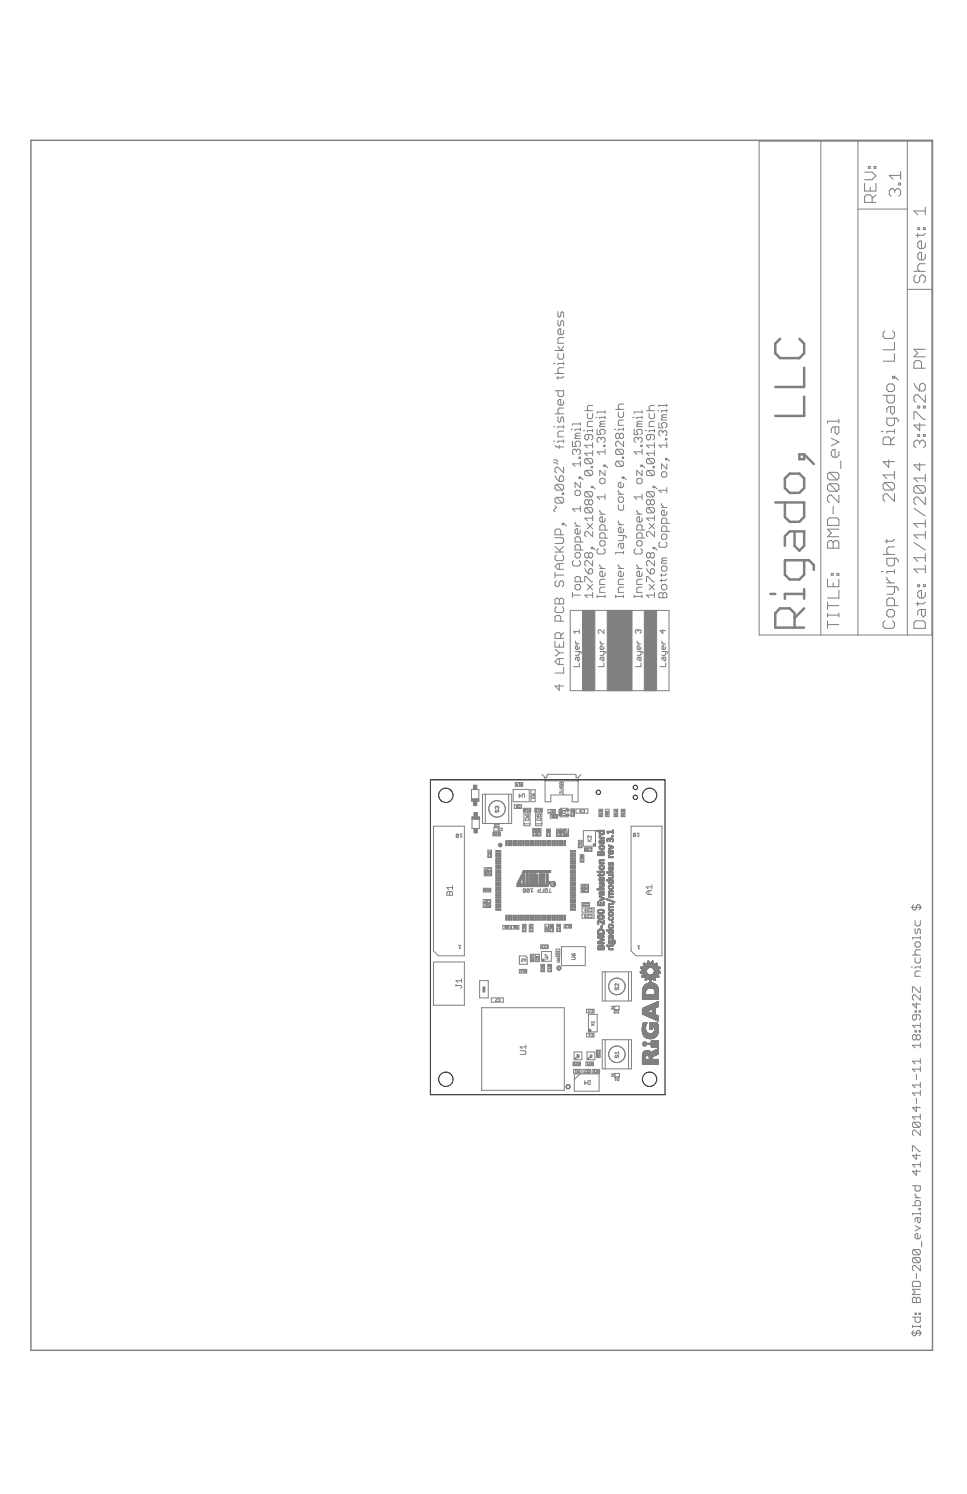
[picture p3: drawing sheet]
<svg xmlns="http://www.w3.org/2000/svg" width="279mm" height="432mm" viewBox="0 0 279 432" stroke-linecap="round" stroke-linejoin="round" font-family="sans-serif">
<g fill="none" stroke="#808080" stroke-width=".29">
<path d="M219.3 40.8h50v142.7h-50zM237.2 40.8v142.7M247.9 40.8v142.7M262.1 40.8v142.7M247.9 60.4h14.2M262.1 83.6h7.2M164.8 176.4h28.5v23.2h-28.5zM125.2 238.8h9v37.4h-7.5l-1.5-1.4zM139.4 238v-8.4h7.6v8.4M140.2 229.6v8.2M147.8 229.6v8.4M153.4 228.3h1.2v3.4h-1.2"/>
<path d="M154.1 229.4l.3 .4-.4 .2M154.3 230.2l.1 .4-.6 .1M157.5 225.7h9.5M158.2 223.9h8.2l.1 .8h.5v7h-1.7v-1.9h-6.1v1.9h-1.7v-7h.5zM158.3 234h2.2v1h-2.2zM159 235.4h2.1v1.1h-2.1zM159.4 234.1l-.6 .7 .6 .1M159.6 234.1l.3 .3M159.6 235.9v.4l.4-.1-.1-.3M159.6 235.9v-.4l.4 .1-.1 .3M159.6 235.9h.3M160.1 234.1v.8l-.5-.1 .1-.4h.4"/>
<path d="M160.3 235.5l.2 .3M160.8 239.6h1.1v2.1h-1.1zM160.8 235.5v.8l-.5-.1 .1-.4h.4M161 239.9l.3 .4M161.3 240l.2-.1 .1 .3-.3 .1zM161.8 229.2h.8l.2 .1-.2 .4M161.8 228l1 .2-.2 .5h-.8M161.8 229v.3M161.9 236h2.2M161.9 233.7h2.2M161.9 226l.3 .2 .4-.2 .2 .7h-1zM161.9 227l-.1 .2 .1 .5 .3-.2 .2-.5 .4 .2-.2 .5"/>
<path d="M162 239.6h1.1v2.1h-1.1zM162.2 239.9v.4h.3l-.1-.3 .4-.1v.4M162.2 226.2v.5M162.5 235.1l.9 .2-.2 .4h-.7M163 234.4l.1-.2 .3 .2-.2 .4M163 234.4l-.2-.2-.3 .2 .2 .4M163 234.4v.1M163.2 239.6h1.1v2.1h-1.1zM164.1 234.6v.5M166.4 233.8h3.5v1.2h-3.5M167.7 234.4h.1M167.7 234.4v.4l.4-.1"/>
<path d="M168.1 234.1l-.4-.1v.4M168.4 234.1h.5v.6h-.5M179.5 233.9h1.1v2.1h-1.1zM179.8 234.2l.5 .1-.1 .3M179.8 234.2l-.1 .3 .5 .1M179.8 234.2l.4 .4M180.1 235.9v-.3l-.3-.1-.1 .4h.6M180.3 235.1h-.6l.2 .2M180.3 235.5l-.2 .2M180.3 234.8v.5M131.8 241.9l.5 .1M132.3 241.1l-.5 .1v.7"/>
<path d="M132.5 241.2l-.7 .7M139.6 260h2.2v1h-2.2zM139.7 256.7h2.1v1.1h-2.1zM139.9 250.8h2.1v1h-2.1zM139.9 252.1h2.1v1h-2.1zM140 256.9l.4 .1v.3h-.4zM140.3 252.6v-.3l.3 .1-.1 .2M140.3 252.6v.3l.3-.1-.1-.2M140.3 252.6h.2M140.4 257.3l-.5 .3M140.6 256.9h.4l-.4 .5 .1 .2 .3-.1M140.6 251l-.4 .5 .4 .1"/>
<path d="M140.8 252.3h.5l-.5 .4 .1 .2 .4-.1M140.8 251h.5l-.5 .4 .1 .2 .4-.1M141.2 256.9l.3 .3M141.5 251.1h.4v.4h-.4M141.5 252.3l.2 .2M141.7 256.9v.7h-.3l-.2-.3 .5-.1M141.9 252.3v.6l-.4-.1 .1-.3h.3M161.1 241.2v.4h.4v-.4M161.3 240.6h.3l-.1 .4M161.3 240.6h-.3l.1 .4M161.3 240.6v.1M162.3 241.2v.4l.6-.1-.1-.3"/>
<path d="M162.9 240.5v.5l-.5-.5-.2 .1 .1 .4M163.4 240.3v-.4l.7 .4M163.9 241.6l-.2-.4-.3 .1v.3h.7M164.1 241.2l-.2 .2M164.1 240.7h-.7l.2 .3M164.1 240.5v.5M167.6 247h1.1v2.2h-1.1zM167.9 256.8h2.1v1.1h-2.1zM167.9 255.6h2.1v1h-2.1zM168 248.6v.4l.5-.1-.1-.3M168.2 247.4h.3l-.1 .3-.2-.1M168.2 248.1h.3l-.1 .3"/>
<path d="M168.2 247.4h-.3l.1 .3 .2-.1M168.2 247.4v.2M168.2 248.1v.1M168.2 255.8h.4l-.4 .5h.4M168.2 248.1h-.3l.1 .3M168.6 240.1h3.5v4.5h-3.5zM168.6 257.2h-.4v.4l.3 .1 .1-.2-.4-.1M168.8 257h.4l-.4 .5 .1 .2 .3-.1M168.9 245h2.1v1.1h-2.1zM168.9 256.1v.3l.3-.1M168.9 256.1h.1M169.2 255.9l-.3-.1v.3"/>
<path d="M169.5 255.9h.4l-.1 .5-.3-.1M169.5 257.2h.4v.4h-.4M169.6 245.3l-.1 .6-.3-.2M169.6 245.3l-.3-.1-.1 .5M169.6 245.3l-.4 .4M169.8 242.6l1 .7M169.8 245.2h.4l-.4 .5h.4M170.5 245.3h.4l-.1 .6-.3-.2M170.8 242.6l-1 .7M170.8 241.6v.7l-.7-.7-.3 .1 .2 .6M125.2 278h9v12.5h-9zM132.5 273.2h.6"/>
<path d="M132.8 273.2v1l.3-.3M139.6 261.2h2.2v1.1h-2.2zM140.3 260.2l-.4 .5 .4 .1M140.3 261.5l-.4 .5 .4 .1M140.6 261.5h.4l-.4 .4 .1 .2 .3-.1M140.7 260.5v.3l.3-.1M140.7 260.5h.1M141 260.3l-.3-.1v.3M141.2 260.3h.4v.4h-.4M141.2 261.5l.2 .2M141.6 261.5v.6h-.3l-.1-.3 .4-.1M145.3 267.5v1h2.1"/>
<path d="M146.3 267.8h-.4l.1 .3 .3-.1v.3h-.4M146.6 267.7l.2 .2M146.7 267.9v.4M150.9 267.1h1.1v2.2h-1.1M151.2 267.4l.3 .5M151.3 268.8v.4l.5-.1-.1-.3M151.5 267.5l.2-.1 .1 .4-.3 .1zM151.8 268.1v.4l-.5-.4v.4M153.2 275.8h1.1v2.1h-1.1M153.5 277.8h.6M153.5 277.5l.3-.1 .1 .4M153.5 277.1l.1 .1"/>
<path d="M153.8 276.1v.4l-.3-.3h.6M154 267.1h-1.1v2.2h1.1M154.1 277.4l-.2 .2M154.1 276.7v.5l-.4-.5-.2 .2M162.2 273.6h6.9v5.5h-6.9zM163 267.2h2.1v1h-2.1zM163.7 267.4l-.4 .4 .1 .2 .3-.1M164 267.4h.4M164.2 267.4v.6l.2-.2M164.6 267.4l.2 .2M165 267.4v.6h-.3l-.1-.3 .4-.1M168.1 260.9h2.2v1h-2.2z"/>
<path d="M168.4 261.1h.4l-.4 .4 .1 .2 .3-.1M169.1 261.1h.4l-.4 .4 .1 .2 .3-.1M169.1 262.6v.8l.4-.4h-.5M169.1 264.8v.4l.4-.1M169.1 264.8h.1M169.5 264.5l-.4-.1v.4M169.7 261.2h.5l-.1 .5-.4-.1M169.8 264.4h.5l-.5 .7h.5M169.8 262.6h.5l-.5 .5 .1 .3 .4-.1M170.5 262.8l.2-.2 .4 .2-.2 .6-.4-.1M170.5 264.5h.6l-.2 .7-.4-.1M171.6 262.4h-3.4v1.2h3.4"/>
<path d="M171.6 264.2h-3.4v1.2h3.4M183.8 276.2l-1.5-1.4v-36h9v37.4M184.2 273.4h.6M184.5 273.4v.9l.3-.3M138.6 283.4v5M139.2 291.3h23.8v23.8h-23.8zM141.1 283.4v5M142 288.4h3.4v1.2h-3.4zM143.7 288.6l-.6 .7 .6 .1M143.9 288.8l.2-.2 .3 .2-.1 .6-.4-.1M165.9 310.4h7.2v5h-7.2zM167.6 310.4l-1.7 1.6"/>
<path d="M172.3 303.5h1.1v2.1h-1.1M174.9 300.5v8.4h7.6M181.6 300.6v8.3M182.5 300.5h-8.5v8.4"/>
</g>
<path d="M242.9 133.2v2.2M156.6 223.9l.9 .8M167.9 223.9l-.9 .8" fill="none" stroke="#808080" stroke-width=".3"/>
<g fill="#808080" stroke="#808080" stroke-width=".29">
<path d="M163.6 234h.8v.4h-.8z"/>
<path d="M163.6 235.4h.8v.4h-.8z"/>
<path d="M161.5 234h.8v.4h-.8z"/>
<path d="M161.5 234.7h.8v.4h-.8z"/>
<path d="M161.5 235.4h.8v.4h-.8z"/>
<path d="M151 264.5h.4v1.5h-.4z"/>
<path d="M151.7 264.5h.4v1.5h-.4z"/>
<path d="M152.4 264.5h.5v1.5h-.5z"/>
<path d="M163 242.9h.4v1.5h-.4z"/>
<path d="M162.3 242.9h.4v1.5h-.4z"/>
<path d="M161.6 242.9h.4v1.5h-.4z"/>
<path d="M160.9 242.9h.4v1.5h-.4z"/>
<path d="M160.2 242.9h.4v1.5h-.4z"/>
<path d="M159.5 242.9h.4v1.5h-.4z"/>
<path d="M158.7 242.9h.5v1.5h-.5z"/>
<path d="M158.1 242.9h.4v1.5h-.4z"/>
<path d="M157.4 242.9h.4v1.5h-.4z"/>
<path d="M156.7 242.9h.4v1.5h-.4z"/>
<path d="M156 242.9h.4v1.5h-.4z"/>
<path d="M155.2 242.9h.5v1.5h-.5z"/>
<path d="M154.5 242.9h.5v1.5h-.5z"/>
<path d="M153.8 242.9h.5v1.5h-.5z"/>
<path d="M153.1 242.9h.5v1.5h-.5z"/>
<path d="M152.4 242.9h.5v1.5h-.5z"/>
<path d="M151.7 242.9h.4v1.5h-.4z"/>
<path d="M151 242.9h.4v1.5h-.4z"/>
<path d="M150.3 242.9h.4v1.5h-.4z"/>
<path d="M149.6 242.9h.5v1.5h-.5z"/>
<path d="M148.9 242.9h.5v1.5h-.5z"/>
<path d="M136.9 234.8h1v1.3h-1z"/>
<path d="M168.3 176.4h3.6v23.2h-3.6z"/>
<path d="M175.5 176.4h7.1v23.2h-7.1z"/>
<path d="M186.2 176.4h3.5v23.2h-3.5z"/>
</g>
<g fill="none" stroke="#000" stroke-width=".29">
<path d="M124.4 225.4h67.8v91h-67.8z"/>
<circle cx="128.8" cy="311.9" r="2.07"/>
</g>
<path d="M8.9 40.6h260.5v349.7h-260.5z" fill="none" stroke="#808080" stroke-width=".42"/>
<text font-size="13.7" fill="#808080" x="159" y="262.7" transform="rotate(-90 159 262.7)">i</text>
<text font-size="12.5" fill="#808080" x="140.7" y="241" transform="rotate(-90 140.7 241)">-</text>
<text font-size="11.9" fill="#808080" x="232.3" y="182.9" transform="rotate(-90 232.3 182.9)">Riqado= LLC</text>
<text font-size="11" fill="#808080" x="145.1" y="245.9" transform="rotate(-90 145.1 245.9)">.</text>
<text font-size="8" x="130.9" y="232.3" transform="rotate(-90 130.9 232.3)">o</text>
<text font-size="7.8" fill="#808080" x="190.8" y="308.2" transform="rotate(-90 190.8 308.2)">RiGADO</text>
<text font-size="7" fill="#808080" x="160.5" y="258.3" transform="rotate(-90 160.5 258.3)">ls</text>
<text font-size="6.8" fill="#808080" x="180.7" y="287.6" transform="rotate(-90 180.7 287.6)">©</text>
<g font-size="5.9">
<text x="189.8" y="232.2" transform="rotate(-90 189.8 232.2)">O</text>
<text x="190" y="314.3" transform="rotate(-90 190 314.3)">O</text>
</g>
<text font-size="5.8" fill="#808080" x="159.4" y="270.3" transform="rotate(-90 159.4 270.3)">i|</text>
<text font-size="5.5" fill="#808080" x="258.5" y="182.1" transform="rotate(-90 258.5 182.1)">Copyright</text>
<text font-size="5.3" fill="#808080" x="145" y="236.6" transform="rotate(-90 145 236.6)">0)</text>
<text font-size="5.2" fill="#808080" x="172.2" y="311.5" transform="rotate(-90 172.2 311.5)">|</text>
<text font-size="5.1" fill="#808080" x="267.5" y="63.2" transform="rotate(-90 267.5 63.2)">1</text>
<g font-size="5" fill="#808080">
<text x="267.5" y="106.9" transform="rotate(-90 267.5 106.9)">PM</text>
<text x="242.5" y="132.6" transform="rotate(-90 242.5 132.6)">eval</text>
<text x="242.5" y="159" transform="rotate(-90 242.5 159)">BMD-200</text>
</g>
<g font-size="4.9" fill="#808080">
<text x="260.3" y="57.1" transform="rotate(-90 260.3 57.1)">3.1</text>
<text x="258.5" y="145.3" transform="rotate(-90 258.5 145.3)">2014 Rigado, LLC</text>
<text x="267.5" y="166.4" transform="rotate(-90 267.5 166.4)">11/11/2014</text>
<text x="242.5" y="181.9" transform="rotate(-90 242.5 181.9)">TITLES</text>
</g>
<text font-size="4.5" fill="#808080" x="149.4" y="267.3" transform="rotate(-90 149.4 267.3)">I</text>
<g font-size="4.4" fill="#808080">
<text x="163" y="136.9" transform="rotate(-90 163 136.9)">2&quot; finished thickness</text>
<text x="159.4" y="281.1" transform="rotate(-90 159.4 281.1)">3E0</text>
<text x="179" y="307.5" transform="rotate(-90 179 307.5)">(7)</text>
</g>
<g font-size="4.2" fill="#808080">
<text x="267" y="82.1" transform="rotate(-90 267 82.1)">Sheet;</text>
<text x="266.9" y="129.8" transform="rotate(-90 266.9 129.8)">3;47;26</text>
<text x="266.9" y="182.2" transform="rotate(-90 266.9 182.2)">Date;</text>
<text x="138.4" y="233.2" transform="rotate(-90 138.4 233.2)">-o</text>
</g>
<g font-size="4.1" fill="#808080">
<text x="252.7" y="59.1" transform="rotate(-90 252.7 59.1)">REU;</text>
<text x="185.6" y="131.9" transform="rotate(-90 185.6 131.9)">1.35mil</text>
</g>
<g font-size="4" fill="#808080">
<text x="151" y="233.8" transform="rotate(-90 151 233.8)">-IT]!</text>
<text x="156.7" y="242.1" transform="rotate(-90 156.7 242.1)">lull</text>
<text x="162.9" y="266.2" transform="rotate(-90 162.9 266.2)">=</text>
<text x="266" y="282.6" transform="rotate(-90 266 282.6)">nicholsc</text>
<text x="172.3" y="300.2" transform="rotate(-90 172.3 300.2)">IfnnB</text>
</g>
<g font-size="3.8" fill="#808080">
<text x="171.6" y="173.4" transform="rotate(-90 171.6 173.4)">1x7628, 2x1080, 0.0119inch</text>
<text x="162.9" y="179.9" transform="rotate(-90 162.9 179.9)">PCB STACKUP,</text>
<text x="172" y="308.6" transform="rotate(-90 172 308.6)">IB</text>
</g>
<g font-size="3.7" fill="#808080">
<text x="162.9" y="145.7" transform="rotate(-90 162.9 145.7)">0.06</text>
<text x="180.5" y="147.8" transform="rotate(-90 180.5 147.8)">core, 0.028inch</text>
<text x="189.4" y="173.4" transform="rotate(-90 189.4 173.4)">1x7628, 2x1080, 0.0119inch</text>
<text x="162.9" y="199.8" transform="rotate(-90 162.9 199.8)">6 LAYER</text>
<text x="168.2" y="310.8" transform="rotate(-90 168.2 310.8)">100</text>
</g>
<g font-size="3.6" fill="#808080">
<text x="175" y="160.4" transform="rotate(-90 175 160.4)">Copper 1 oz, 1.35mil</text>
<text x="180.3" y="160.5" transform="rotate(-90 180.3 160.5)">layer</text>
<text x="167.9" y="163.9" transform="rotate(-90 167.9 163.9)">Copper 1 oz, 1.35mil</text>
<text x="167.9" y="173" transform="rotate(-90 167.9 173)">Top</text>
<text x="180.3" y="173.3" transform="rotate(-90 180.3 173.3)">Inner</text>
<text x="266" y="263.3" transform="rotate(-90 266 263.3)">$</text>
<text x="266" y="386.3" transform="rotate(-90 266 386.3)">$Id:</text>
</g>
<g font-size="3.5" fill="#808080">
<text x="185.7" y="160.4" transform="rotate(-90 185.7 160.4)">Copper 1 oz,</text>
<text x="174.9" y="173.3" transform="rotate(-90 174.9 173.3)">Inner</text>
<text x="185.6" y="173.3" transform="rotate(-90 185.6 173.3)">Inner</text>
<text x="192.7" y="173.2" transform="rotate(-90 192.7 173.2)">Bottom Copper 1 oz, 1.35mil</text>
<text x="153" y="232" transform="rotate(-90 153 232)">0J</text>
<text x="266" y="303.4" transform="rotate(-90 266 303.4)">18:19:622</text>
<text x="266" y="328.4" transform="rotate(-90 266 328.4)">2016-11-11</text>
</g>
<g font-size="3.4" fill="#808080">
<text x="184.7" y="242" transform="rotate(-90 184.7 242)">s</text>
<text x="170.6" y="313.5" transform="rotate(-90 170.6 313.5)">s</text>
</g>
<text font-size="3.3" fill="#808080" x="178.9" y="292.9" transform="rotate(-90 178.9 292.9)">afl</text>
<g font-size="3.2" fill="#808080">
<text x="153.4" y="239.1" transform="rotate(-90 153.4 239.1)">mil</text>
<text x="150" y="268.7" transform="rotate(-90 150 268.7)">H</text>
<text x="265.8" y="376.9" transform="rotate(-90 265.8 376.9)">BMD-200_eval.brd 6167</text>
</g>
<g font-size="3.1" fill="#808080">
<text x="144.6" y="241.8" transform="rotate(-90 144.6 241.8)">Hgs</text>
<text x="152.2" y="282.3" transform="rotate(-90 152.2 282.3)">I5J</text>
</g>
<text font-size="3" fill="#808080" x="224.4" y="172.5" transform="rotate(-90 224.4 172.5)">I</text>
<g font-size="2.9" fill="#808080">
<text x="177.1" y="274.8" transform="rotate(-90 177.1 274.8)">rigado.com/modules rev 3.1</text>
<text x="140.6" y="288.7" transform="rotate(-90 140.6 288.7)">EE]</text>
</g>
<text font-size="2.8" fill="#808080" x="174.6" y="274.8" transform="rotate(-90 174.6 274.8)">BMD-200 Evaluation Board</text>
<text font-size="2.7" fill="#808080" x="185.3" y="193.1" transform="rotate(-90 185.3 193.1)">Layer</text>
<g font-size="2.7">
<text x="173.5" y="229.9" transform="rotate(-90 173.5 229.9)">o</text>
<text x="184.2" y="231.3" transform="rotate(-90 184.2 231.3)">o o</text>
</g>
<g font-size="2.6" fill="#808080">
<text x="174.6" y="183.3" transform="rotate(-90 174.6 183.3)">2</text>
<text x="174.6" y="193.1" transform="rotate(-90 174.6 193.1)">Layer</text>
<text x="167.9" y="199.5" transform="rotate(-90 167.9 199.5)">_Layer 1</text>
<text x="188.5" y="258.9" transform="rotate(-90 188.5 258.9)">M</text>
</g>
<g font-size="2.5" fill="#808080">
<text x="185.2" y="183.3" transform="rotate(-90 185.2 183.3)">3</text>
<text x="192.4" y="183.2" transform="rotate(-90 192.4 183.2)">4</text>
<text x="192.4" y="193" transform="rotate(-90 192.4 193)">Lager</text>
<text x="130.8" y="259" transform="rotate(-90 130.8 259)">B1</text>
</g>
<g font-size="2.4" fill="#808080">
<text x="133.4" y="285.8" transform="rotate(-90 133.4 285.8)">J1</text>
<text x="151.9" y="305.1" transform="rotate(-90 151.9 305.1)">ui</text>
</g>
<text font-size="2.3" fill="#808080" x="179" y="312.4" transform="rotate(-90 179 312.4)">30</text>
<g font-size="2.1" fill="#808080">
<text x="144.7" y="263.3" transform="rotate(-90 144.7 263.3)">lllllllllllllllllllllllll</text>
<text x="166.3" y="263.3" transform="rotate(-90 166.3 263.3)">lllllllllllllllllllllllll</text>
</g>
<g font-size="1.8" fill="#808080">
<text x="174.2" y="236.4" transform="rotate(-90 174.2 236.4)">El</text>
<text x="176" y="236.3" transform="rotate(-90 176 236.3)">EH</text>
<text x="164.7" y="314.9" transform="rotate(-90 164.7 314.9)">O</text>
</g>
<g font-size="1.7" fill="#808080">
<text x="166" y="236.3" transform="rotate(-90 166 236.3)">HI</text>
<text x="168.2" y="245.3" transform="rotate(-90 168.2 245.3)">HU</text>
<text x="162" y="269.5" transform="rotate(-90 162 269.5)">ED</text>
<text x="161.8" y="278.3" transform="rotate(-90 161.8 278.3)">U6ES</text>
</g>
<g font-size="1.6" fill="#808080">
<text x="178.5" y="236.3" transform="rotate(-90 178.5 236.3)">HU</text>
<text x="166.2" y="277.6" transform="rotate(-90 166.2 277.6)">U6</text>
</g>
<g font-size="1.5" fill="#808080">
<text x="160.9" y="148.2" transform="rotate(-90 160.9 148.2)">'V</text>
<text x="162" y="280.5" transform="rotate(-90 162 280.5)">O</text>
</g>
<text font-size="1.4" fill="#808080" x="158.8" y="242" transform="rotate(-90 158.8 242)">E28l</text>
</svg>
